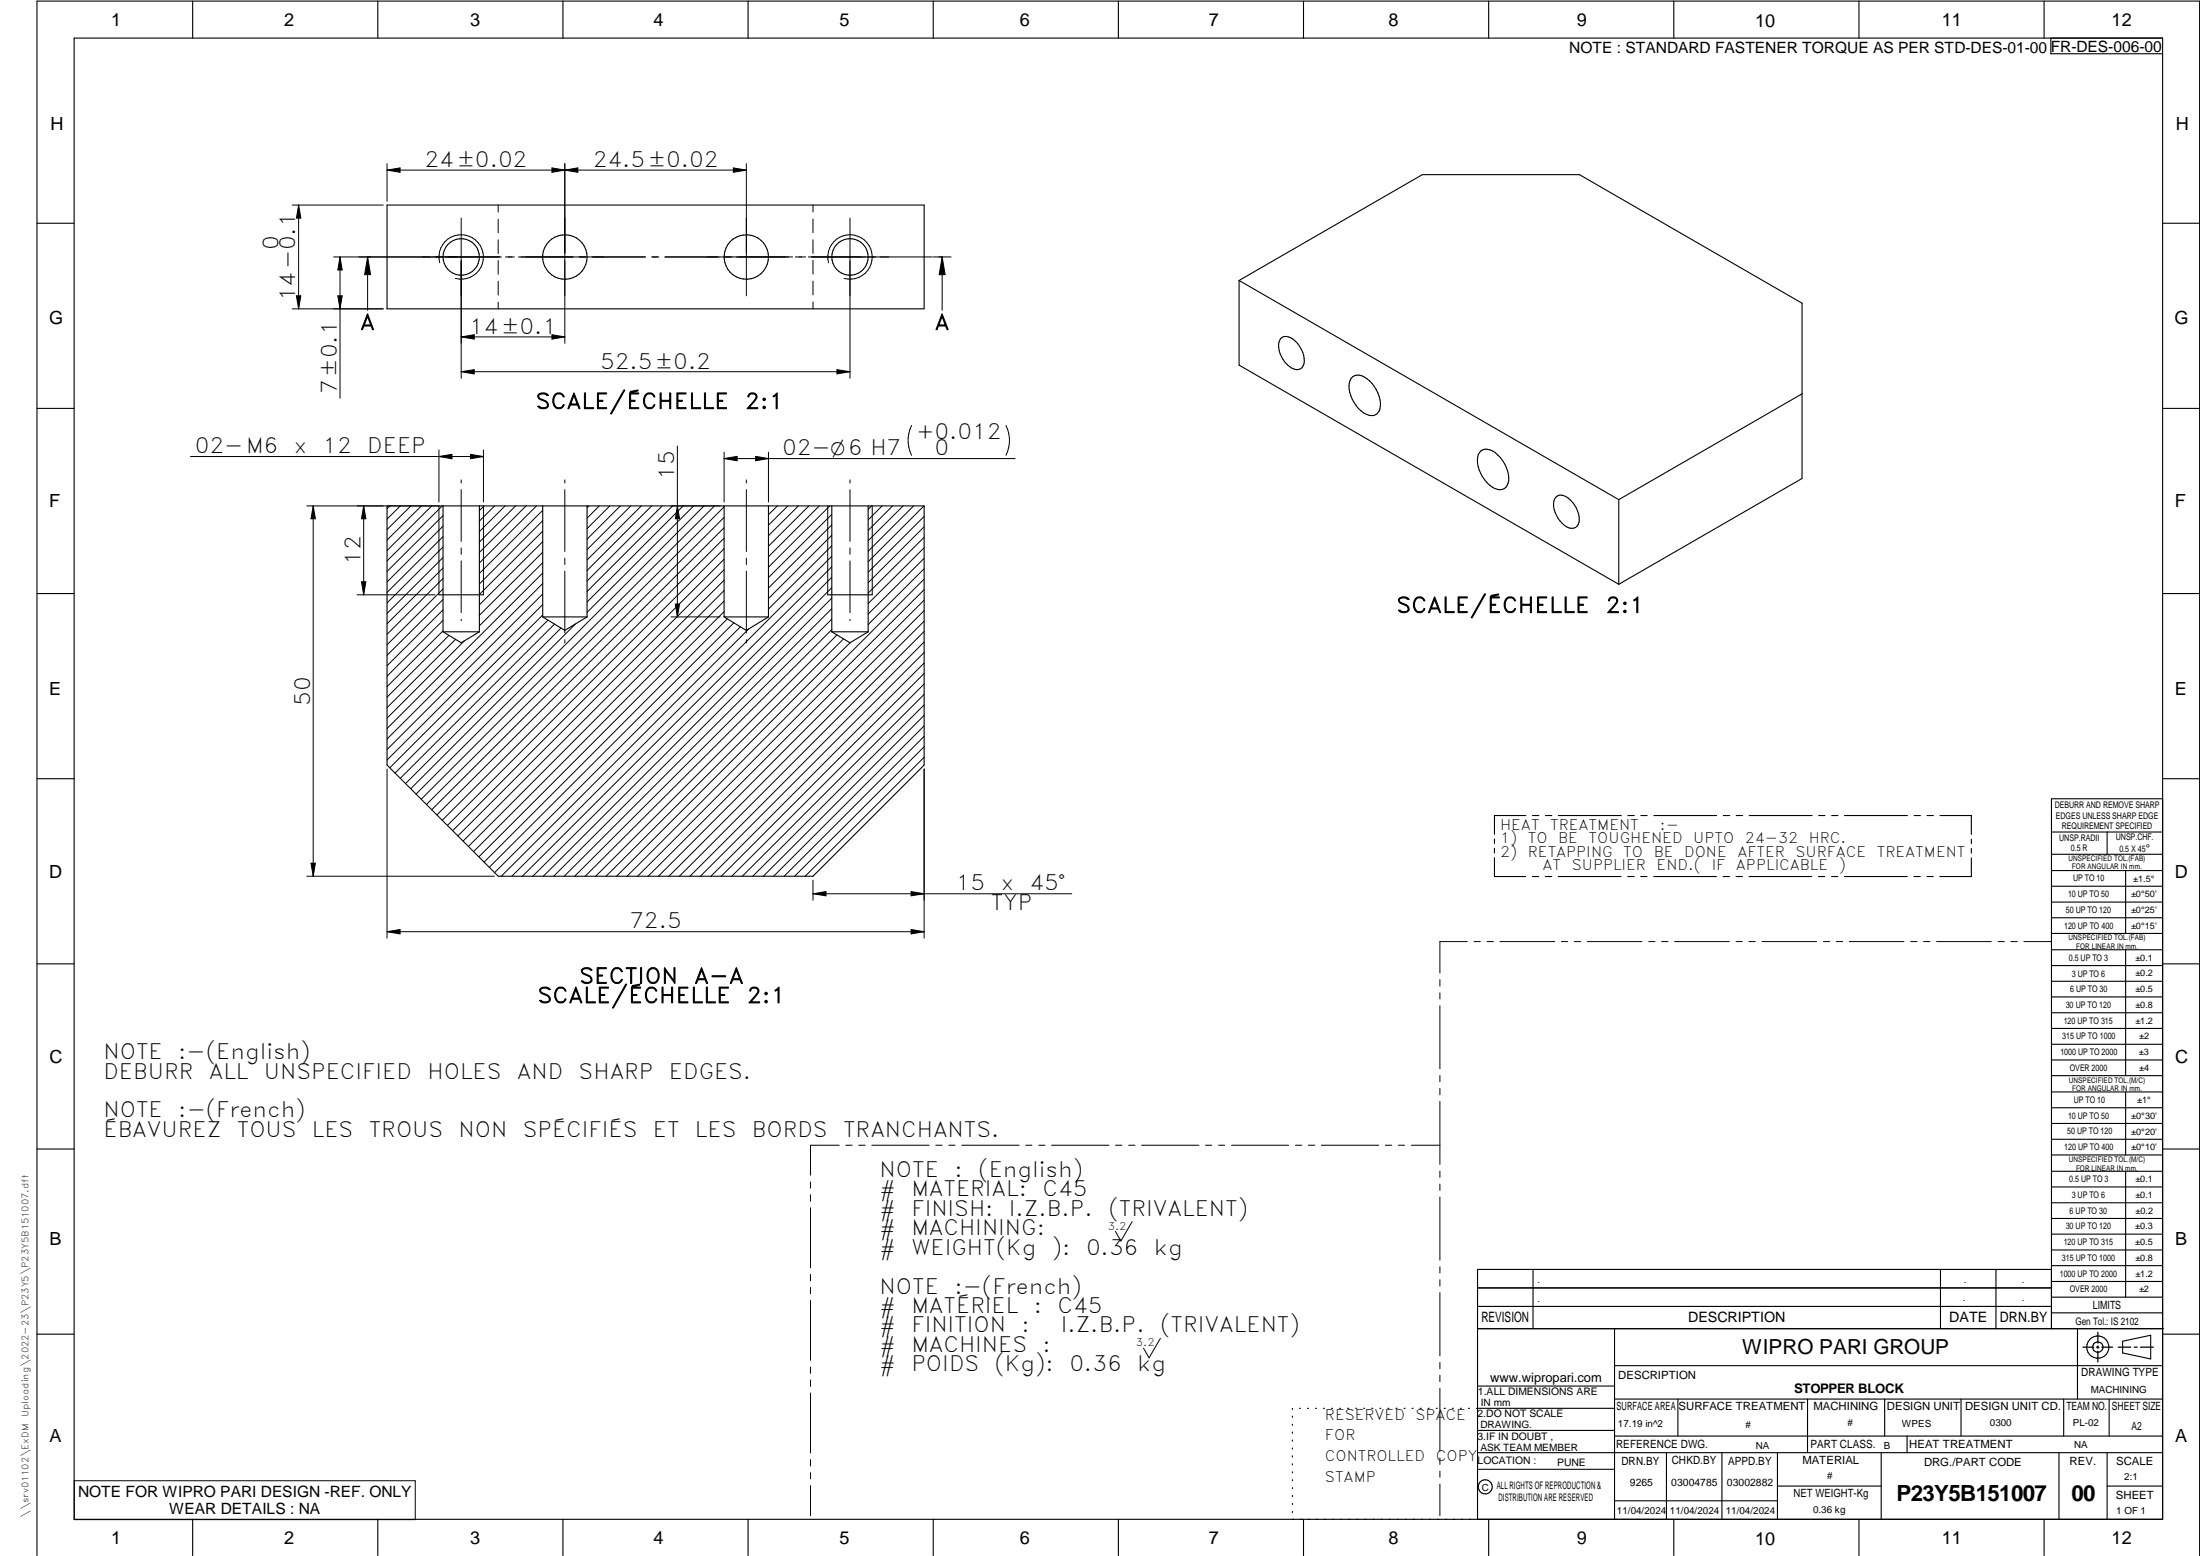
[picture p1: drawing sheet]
<svg xmlns="http://www.w3.org/2000/svg" width="594mm" height="420mm" viewBox="0 0 594 420" stroke-linecap="round" stroke-linejoin="round" font-family="sans-serif">
<g fill="none" stroke="#000" stroke-width=".3">
<path d="M20 10.3h564v400h-564zM52 .3v10M102 .3v10M152 .3v10M202 .3v10M252 .3v10M302 .3v10M352 .3v10M402 .3v10M452 .3v10M502 .3v10M552 .3v10"/>
<path d="M553.8 10.3v4.2h30.2M104.5 55.4h145v28h-145zM10 60.3h10M334.6 75.7l102.5 59.2M334.6 75.7v22.9l102.5 59.2M334.6 75.7l49.5-28.5h42.4l60.1 34.7v47.3l-49.5 28.6M584 60.3h10M345.9 91.4a2.47 2.47 0 0 1 3.3 .2 6.8 6.8 0 0 1 2.7 7.2 2 2 0 0 1-3 .6 7.4 7.4 0 0 1-3.6-6.9zM10 110.3h10M365.3 101.7a3.1 3.1 0 0 1 3.8 .6 8.7 8.7 0 0 1 3.5 8.1 2.36 2.36 0 0 1-3.6 1.5 9 9 0 0 1-4.6-8.5l.5-1.2zM486.6 106.3l-49.5 28.6M584 110.3h10"/>
<path d="M104.5 136.6h145v70l-30 30h-85l-30-30zM119.6 136.6v34M129.4 136.6v34M146.6 136.6v30M158.5 136.6v30M195.5 136.6v30M207.5 136.6v30M224.6 136.6v34M234.4 136.6v34M399.9 121.8a3.5 3.5 0 0 1 4.6 1.1 8.6 8.6 0 0 1 2.7 7.6 2.35 2.35 0 0 1-3.6 1.4 8.7 8.7 0 0 1-4.4-9.2zM420.1 134.3a2.36 2.36 0 0 1 3.4 .2 7.4 7.4 0 0 1 2.9 6.6 2 2 0 0 1-3.3 1.2 7.5 7.5 0 0 1-3.5-7zM437.1 134.9v22.9"/>
<path d="M10 160.3h10M118.5 160.6h12M119.6 170.6h9.8M129.4 170.6l-4.9 3-4.9-3M146.6 166.6h11.9M158.5 166.6l-6 3.6-5.9-3.6M195.5 166.6h12M207.5 166.6l-6 3.6-6-3.6M223.5 160.6h12M224.6 170.6l4.9 3 4.9-3M224.6 170.6h9.8M584 160.3h10"/>
<path d="M10 210.3h10M584 215.7h-30v143.1M584 210.3h10M403.6 226.6v1.2M403.6 229.1v1.2M403.6 231.6v5.1h8.4M412 220.2h-8.4v5.1M413.8 236.7h1.7M413.8 220.2h1.7M417.3 236.7h1.7M417.3 220.2h1.8M420.8 236.7h17"/>
<path d="M420.8 220.2h17M439.5 236.7h1.8M439.6 220.2h1.7M443.1 236.7h1.6M443.1 220.2h1.7M446.6 236.7h16.9M446.6 220.2h16.9M465.3 236.7h1.7M465.4 220.2h1.7M468.8 236.7h1.7M468.8 220.2h1.8M472.3 236.7h17"/>
<path d="M472.3 220.2h17M491.1 236.7h1.7M491.1 220.2h1.7M494.6 236.7h1.7M494.6 220.2h1.7M498 236.7h17M498.1 220.2h17M516.8 236.7h1.7M516.9 220.2h1.7M520.3 236.7h1.7M520.4 220.2h1.7M523.9 220.2h8.4v5.1"/>
<path d="M532.3 231.6v5.1h-8.5M532.3 226.6v1.2M532.3 229.1v1.2M554 224.7h30M554 230.7h30M554 235.1h30M554 239.3h30M569 224.7v6M574 235.1v17M554 243.6h30M554 247.8h30M554 252.1h30"/>
<path d="M554 256.5h30M574 256.5v33.9M10 260.3h10M554 260.7h30M554 265h30M554 269.2h30M554 273.5h30M554 277.7h30M584 260.3h10M554 282h30M554 286.2h30M554 290.4h30"/>
<path d="M554 294.9h30M554 299.1h30M574 294.9v17M10 310.3h10M554 303.4h30M554 307.6h30M554 311.9h30M554 316.3h30M574 316.3v34M584 310.3h10M554 320.5h30M554 324.8h30"/>
<path d="M554 329h30M554 333.2h30M554 337.5h30M399 358.8h185.2M399 352.8h155M399 347.8h155M414 342.8v16M436 358.8v51.5M524 342.8v16M539 342.8v16M554 341.8h30M554 346h30"/>
<path d="M554 350.3h30M554 354.5h30M554 342.8h-155v67.5M561 358.8v19M10 360.3h10M399 374.3h37M436 377.8h148M453.1 377.8v10M488.1 377.8v14.5M508.9 377.8v10M529.5 377.8v10M557.3 377.8v10"/>
<path d="M569.5 377.8v10M573.2 362.2l7.6-1.6v6.3l-7.6-1.6zM584 368.8h-148M584 360.3h10M349 380.3v.3M349 382.4v.3M349 384.6v.3M349 386.7v.3M349 388.8v.3M349 391v.3M349 393.1v.3M349 395.3v.3"/>
<path d="M349 397.4v.3M349 399.5v.3M350.9 380.3h.2M353.1 380.3h.2M355.2 380.3h.3M357.4 380.3h.3M359.6 380.3h.3M361.7 380.3h.3M363.9 380.3h.3M366.1 380.3h.3M368.3 380.3h.2M370.4 380.3h.3"/>
<path d="M372.6 380.3h.3M374.8 380.3h.3M376.9 380.3h.4M379.1 380.3h.3M381.3 380.3h.3M383.4 380.3h.4M385.6 380.3h.3M387.8 380.3h.3M390 380.3h.3M392.2 380.3h.3M394.3 380.3h.3M396.5 380.3h.3"/>
<path d="M398.7 380.3h37.3M399 396.7h37M399 392.3h185M399 386.2h37M436 387.8h148M450 392.3v18M465 392.3v18M480 392.3v18M508 392.3v18M515 387.8v4.5M556 392.3v18M569 392.3v18"/>
<path d="M52 410.3v9.7M102 410.3v9.7M152 410.3v9.7M202 410.3v9.7M252 410.3v9.7M302 410.3v9.7M349 401.7v.3M349 403.8v.4M349 406v.3M349 408.1v.3M352 410.3v9.7M402 410.3v9.7"/>
<path d="M436 405.3h44M452 410.3v9.7M480 401.3h28M502 410.3v9.7M552 410.3v9.7M569 401.3h15M10 420v-419.7h584v419.7"/>
<circle cx="124.5" cy="69.4" r="4.9"/>
<circle cx="152.5" cy="69.4" r="6"/>
<circle cx="201.5" cy="69.4" r="6"/>
<circle cx="229.5" cy="69.4" r="4.9"/>
<circle cx="566.5" cy="363.7" r="1.39"/>
<circle cx="566.5" cy="363.8" r="3"/>
<circle cx="401.1" cy="401.5" r="1.9"/>
</g>
<g fill="none" stroke="#000" stroke-width=".27">
<path d="M78.9 55.4h24.6M80.6 55.4v28M80.6 55.4l.6 3.5h-1.2zM104.5 44.2v10.2M104.5 45.9h97M104.5 45.9l3.5-.6v1.2zM124.5 58.9v43.3M134.5 55.4v1.9M134.5 59.2v3.7M149 45.3v1.2l7-1.2v1.2zM152.5 44.2v48.5M198 45.3l3.5 .6-3.5 .6z"/>
<path d="M201.5 44.2v35.7M219.5 55.4v1.8M219.5 59.1v3.7M229.5 58.9v43.3M80 79.9h1.2l-.6 3.5zM90.1 69.4h45.3M91.2 79.9h1.2l-.6 3.5zM91.8 69.4v38.2M91.8 69.4l.6 3.5h-1.2zM99.3 69.4l.8 4.8h-1.6zM99.3 69.4v14.4M118.7 71a6 6 0 0 1 5.3-7.6 6 6 0 0 1 6.5 6.5 6 6 0 0 1-7.5 5.3"/>
<path d="M134.5 64.8v3.7M134.5 70.4v3.6M134.5 75.9v3.8M136.5 69.4h2.4M140 69.4h34.4M176 69.4h1.9M179.5 69.4h34.5M214.8 69.4h2.7M218.3 69.4h33.4M219.5 64.7v3.7M219.5 70.3v3.7M219.5 75.9v3.7"/>
<path d="M223.7 71a6 6 0 0 1 5.3-7.6 6 6 0 0 1 6.5 6.5 6 6 0 0 1-7.5 5.3M252 69.4h4.8M254.4 69.4l.8 4.8h-1.6zM254.4 69.4v14.4M78.9 83.4h24.6M124.5 91l3.6-.6v1.2zM124.5 91h28M134.5 81.6v1.8M149 90.4l3.5 .6-3.5 .6zM219.5 81.5v1.9M226 99.8l3.5 .6-3.5 .6zM124.5 100.4l3.6-.6v1.2z"/>
<path d="M124.5 100.4h105M246.2 114.9a9 9 0 0 0 0 8M271.6 114.9a9 9 0 0 1 0 8M51.4 123.3h79.1M82.8 136.6h35.7v24M84.6 136.6v100M84.6 136.6l.6 3.5h-1.2zM98.2 136.6l.6 3.5h-1.2zM98.2 136.6v24M105.3 136.6l-.8 .7M108.1 136.6l-3.6 3.6M110.9 136.6l-6.4 6.4"/>
<path d="M113.8 136.6l-9.3 9.2M116.6 136.6l-12.1 12.1M118.5 123.3l3.5-.6v1.2zM118.5 121.5v14.1M119.4 136.6l-14.9 14.9M119.6 139.2l-15.1 15.1M124.5 129.6v.8M124.5 132.2v14M127 122.7l3.5 .6-3.5 .6zM130.5 136.6v24M130.5 121.5v14.1M130.7 136.6l-1.3 1.3"/>
<path d="M133.6 136.6l-4.2 4.1M136.4 136.6l-7 7M139.2 136.6l-9.8 9.8M142.1 136.6l-12.7 12.6M144.9 136.6l-15.5 15.4M146.6 137.8l-17.2 17.1M152.5 129.6v.8M152.5 132.2v16.7M159 136.6l-.5 .5M161.8 136.6l-3.3 3.3M164.7 136.6l-6.2 6.1M167.5 136.6l-9 9"/>
<path d="M170.3 136.6l-11.8 11.8M173.2 136.6l-14.7 14.6M176 136.6l-17.5 17.5M178.8 136.6l-20.3 20.3M181.2 136.6h13.3M181.6 136.6l-23.1 23.1M182.9 136.6l.6 3.5h-1.1zM182.9 120.4v46.2M184.5 136.6l-26 26M187.3 136.6l-28.8 28.8M190.1 136.6l-77.8 77.8M192.9 136.6l-79.2 79.2"/>
<path d="M195.5 136.9l-80.3 80.3M195.5 139.7l-78.9 79M195.5 122.1v13.5M195.5 123.8l3.5-.6v1.2zM195.5 123.8h78.6M201.5 129.6v.8M201.5 132.2v16.7M204 123.2l3.5 .6-3.5 .6zM207.5 122.1v13.5M209.9 136.6l-2.4 2.4M212.8 136.6l-5.3 5.2M215.6 136.6l-8.1 8.1"/>
<path d="M218.4 136.6l-10.9 10.9M221.2 136.6l-13.7 13.7M223.5 136.6v24M224.1 136.6l-16.6 16.6M224.6 138.9l-17.1 17.1M229.5 129.6v.8M229.5 132.2v14M235.4 136.6l-1 .9M235.5 136.6v24M238.2 136.6l-3.8 3.8M241 136.6l-6.6 6.6M243.9 136.6l-9.5 9.4"/>
<path d="M246.7 136.6l-12.3 12.2M249.5 136.6l-15.1 15.1M249.5 139.4l-15.1 15.1M97.6 157.1h1.2l-.6 3.5zM119.6 142.1l-15.1 15M119.6 144.9l-15.1 15.1M119.6 147.7l-15.1 15.1M119.6 150.5l-15.1 15.2M119.6 153.4l-15.1 15M119.6 156.2l-15.1 15.1M119.6 159l-15.1 15.1M124.5 148v1.7"/>
<path d="M124.5 151.5v13.9M146.6 154.7l-42.1 42M146.6 157.6l-42.1 42M146.6 140.6l-17.2 17.1M146.6 143.4l-17.2 17.1M146.6 146.3l-17.2 17M146.6 149.1l-17.2 17.1M146.6 151.9l-17.2 17.1M152.5 150.7v1.7M152.5 154.2v16.7M195.5 142.5l-77.5 77.5M195.5 145.3l-76.1 76.2"/>
<path d="M195.5 148.2l-74.7 74.7M195.5 151l-73.2 73.3M195.5 153.8l-71.9 71.9M195.5 156.7l-70.5 70.4M195.5 159.5l-69 69.1M201.5 150.7v1.7M201.5 154.2v16.7M224.6 141.7l-17.1 17.1M224.6 144.5l-17.1 17.1M224.6 147.4l-17.1 17.1M224.6 150.2l-86.4 86.4M224.6 153l-83.6 83.6"/>
<path d="M224.6 155.9l-80.7 80.7M224.6 158.7l-77.9 77.9M229.5 148v1.7M229.5 151.5v13.9M249.5 156.4l-80.2 80.2M249.5 142.2l-15.1 15.2M249.5 145.1l-15.1 15M249.5 147.9l-15.1 15.1M249.5 150.7l-15.1 15.1M249.5 153.6l-15.1 15.1M249.5 159.2l-77.3 77.4M96.4 160.6h21.1"/>
<path d="M119.6 161.9l-15.1 15.1M119.6 164.7l-15.1 15.1M119.6 167.5l-15.1 15.1M119.6 170.3l-15.1 15.1M121.2 171.6l-16.7 16.7M123 172.6l-18.5 18.5M124.5 167.2v.4M125.4 173l-20.9 20.9M146.6 160.4l-42.1 42M146.6 163.2l-42.1 42M146.6 166.1l-41.3 41.2M147.9 167.5l-41.2 41.2"/>
<path d="M149.7 168.5l-41.6 41.6M151.5 169.6l-42 42M152.5 172.7v.9M155.4 168.4l-44.5 44.6M181.2 166.6h13.3M182.4 163.1h1.1l-.6 3.5zM195.5 162.3l-67.6 67.7M195.5 165.1l-66.2 66.3M196.4 167.1l-65.7 65.7M198.2 168.2l-66.1 66M199.9 169.2l-66.3 66.4M201.5 172.7v.9"/>
<path d="M202.2 169.8l-66.8 66.8M224.6 161.5l-75.1 75.1M224.6 167.2l-69.4 69.4M224.6 170l-66.6 66.6M224.6 164.3l-72.2 72.3M226 171.5l-65.1 65.1M227.8 172.5l-64.1 64.1M229.5 167.2v.4M229.6 173.5l-63.1 63.1M249.5 179l-57.5 57.6M249.5 176.2l-60.4 60.4M249.5 173.4l-63.2 63.2"/>
<path d="M249.5 170.5l-66 66.1M249.5 167.7l-68.9 68.9M249.5 164.9l-71.7 71.7M249.5 162.1l-74.5 74.5M249.5 198.8l-37.8 37.8M249.5 196l-40.6 40.6M249.5 193.2l-43.4 43.4M249.5 190.3l-46.2 46.3M249.5 187.5l-49.1 49.1M249.5 184.7l-51.9 51.9M249.5 181.9l-54.7 54.7M104.5 207.6v45.7"/>
<path d="M249.5 204.5l-32.1 32.1M249.5 201.6l-34.9 35M249.5 207.6v45.7M82.8 236.6h50.7M84 233.1h1.2l-.6 3.5zM219.5 237.7v5.4M104.5 251.6h145M104.5 251.6l3.5-.6v1.2zM219.5 241.3l3.5-.6v1.2zM219.5 241.3h69.9M246 251l3.5 .6-3.5 .6zM246 240.7l3.5 .6-3.5 .6z"/>
<path d="M396.2 254.3h-7.4v8.5M398.1 254.3h1.6M401.5 254.3h1.8M405 254.3h14.8M421.6 254.3h1.7M425.1 254.3h1.7M428.6 254.3h14.8M445.2 254.3h1.7M448.7 254.3h1.7M452.2 254.3h14.8M468.8 254.3h1.7M472.3 254.3h1.7"/>
<path d="M475.8 254.3h14.8M492.4 254.3h1.7M495.8 254.3h1.8M499.4 254.3h14.7M516 254.3h1.6M519.4 254.3h1.8M522.9 254.3h14.8M539.5 254.3h1.7M543 254.3h1.7M546.5 254.3h7.4M388.8 264.5v1.8M388.8 268.1v1.6"/>
<path d="M388.8 271.6v17M388.8 290.4v1.7M388.8 293.9v1.7M388.8 297.4v17M218.9 319.2v1.6M226.6 309.2h-7.7v8.1M228.4 309.2h1.7M231.9 309.2h1.7M235.4 309.2h15.5M252.7 309.2h1.7M256.2 309.2h1.7M259.7 309.2h15.5"/>
<path d="M277 309.2h1.7M280.5 309.2h1.7M284 309.2h15.5M301.2 309.2h1.8M304.8 309.2h1.7M308.3 309.2h15.5M325.5 309.2h1.7M329.1 309.2h1.6M332.6 309.2h15.4M349.8 309.2h1.7M353.3 309.2h1.7M356.8 309.2h15.5"/>
<path d="M374.1 309.2h1.7M377.6 309.2h1.7M381.1 309.2h7.7M388.8 316.2v1.7M388.8 319.7v1.7M218.9 322.6v1.8M218.9 326.1v16.2M305.7 329.9l-3 5.2-1.5-2.6M388.8 323.2v17.1M218.9 344.1v1.8M218.9 347.6v1.7M218.9 351.2v16.1"/>
<path d="M388.8 342.1v1.6M388.8 345.6v1.7M388.8 349v17.1M218.9 369.1v1.7M218.9 372.6v1.8M218.9 376.1v16.2M313.3 361.4l-3 5.2-1.5-2.6M388.8 367.9v1.7M388.8 371.4v1.7M388.8 374.9v17M20.1 399.8h92v10.5h-92zM218.9 394.1v1.8"/>
<path d="M218.9 397.6v1.7M388.8 393.7v1.7M388.8 397.2v1.7M218.9 401.2v8.1M388.8 400.7v8.6"/>
</g>
<path d="M566.5 359.7v3M562.5 363.8h2.9M566.1 363.8h.7M566.5 363.4v.7M566.5 364.9v2.8M567.6 363.8h2.9M572 363.8h3.4M576.3 363.8h.8M578 363.8h3.5" fill="none" stroke="#000" stroke-width=".34"/>
<g fill="#000">
<path d="M80.6 55.4l.6 3.5h-1.2zM104.5 45.9l3.5-.6v1.2zM149 45.3l3.5 .6-3.5 .6zM152.5 45.9l3.5-.6v1.2zM198 45.3l3.5 .6-3.5 .6zM80 79.9h1.2l-.6 3.5zM91.8 69.4l.6 3.5h-1.2zM91.2 79.9h1.2l-.6 3.5zM99.3 69.4l.8 4.8h-1.6zM254.4 69.4l.8 4.8h-1.6zM124.5 91l3.6-.6v1.2zM149 90.4l3.5 .6-3.5 .6z"/>
<path d="M124.5 100.4l3.6-.6v1.2zM226 99.8l3.5 .6-3.5 .6zM118.5 123.3l3.5-.6v1.2zM127 122.7l3.5 .6-3.5 .6zM195.5 123.8l3.5-.6v1.2zM204 123.2l3.5 .6-3.5 .6zM84.6 136.6l.6 3.5h-1.2zM98.2 136.6l.6 3.5h-1.2zM97.6 157.1h1.2l-.6 3.5zM182.9 136.6l.6 3.5h-1.1zM182.4 163.1h1.1l-.6 3.5zM84 233.1h1.2l-.6 3.5z"/>
<path d="M104.5 251.6l3.5-.6v1.2zM219.5 241.3l3.5-.6v1.2zM246 251l3.5 .6-3.5 .6zM246 240.7l3.5 .6-3.5 .6z"/>
</g>
<g font-size="6">
<text x="512.1" y="405.2">P23Y5B151007</text>
<text x="559.4" y="405.2">00</text>
</g>
<g font-size="5.7">
<text x="114.7" y="45">24±0.02</text>
<text x="160.1" y="45">24.5±0.02</text>
<text x="75.2" y="67.6" transform="rotate(-90 75.2 67.6)">0</text>
<text x="79.7" y="81.4" transform="rotate(-90 79.7 81.4)">14-0.1</text>
<text x="97.2" y="89">A</text>
<text x="252.4" y="89">A</text>
<text x="126.7" y="90.1">14±0.1</text>
<text x="162" y="99.5">52.5±0.2</text>
<text x="91" y="106.3" transform="rotate(-90 91 106.3)">7±0.1</text>
<text x="144.6" y="110.4">SCALE/ÉCHELLE</text>
<text x="201.2" y="110.4">2:1</text>
<text x="247.4" y="118.4">+0.012</text>
<text x="52.7" y="122.4">02-M6</text>
<text x="79.3" y="122.4">x</text>
<text x="87.1" y="122.4">12</text>
<text x="99.2" y="122.4">DEEP</text>
<text x="211.2" y="122.9">02-O6 H7</text>
<text x="252.4" y="122.9">0</text>
<text x="182.1" y="129.6" transform="rotate(-90 182.1 129.6)">15</text>
<text x="97.3" y="152.6" transform="rotate(-90 97.3 152.6)">12</text>
<text x="377.1" y="165.4">SCALE/ÉCHELLE</text>
<text x="433.6" y="165.4">2:1</text>
<text x="83.7" y="190.5" transform="rotate(-90 83.7 190.5)">50</text>
<text x="258.1" y="240.5">15</text>
<text x="267.6" y="245.7">TYP</text>
<text x="270.2" y="240.5">x</text>
<text x="278" y="240.5">45°</text>
<text x="170" y="250.7">72.5</text>
<text x="156.4" y="265.6">SECTION</text>
<text x="187.4" y="265.6">A-A</text>
<text x="145.2" y="270.8">SCALE/ÉCHELLE</text>
<text x="201.7" y="270.8">2:1</text>
<text x="27.9" y="286">NOTE</text>
<text x="48.1" y="286">:-(English)</text>
<text x="27.9" y="291.3">DEBURR</text>
<text x="56.4" y="291.3">ALL</text>
<text x="71.3" y="291.3">UNSPECIFIED</text>
<text x="115.4" y="291.3">HOLES</text>
<text x="139.6" y="291.3">AND</text>
<text x="156.3" y="291.3">SHARP</text>
<text x="180.6" y="291.3">EDGES.</text>
<text x="27.9" y="301.8">NOTE</text>
<text x="48.1" y="301.8">:-(French)</text>
<text x="27.9" y="307">ÉBAVUREZ</text>
<text x="63.9" y="307">TOUS</text>
<text x="84.2" y="307">LES</text>
<text x="99.6" y="307">TROUS</text>
<text x="123.8" y="307">NON</text>
<text x="141.2" y="307">SPÉCIFIÉS</text>
<text x="176.3" y="307">ET</text>
<text x="187.7" y="307">LES</text>
<text x="203" y="307">BORDS</text>
<text x="227.7" y="307">TRANCHANTS.</text>
<text x="237.5" y="317.8">NOTE</text>
<text x="257.7" y="317.8">:</text>
<text x="264.1" y="317.8">(English)</text>
<text x="237.5" y="323">#</text>
<text x="246.1" y="323">MATERIAL:</text>
<text x="281.5" y="323">C45</text>
<text x="237.5" y="328.3">#</text>
<text x="246.1" y="328.3">FINISH:</text>
<text x="272.4" y="328.3">I.Z.B.P.</text>
<text x="299.3" y="328.3">(TRIVALENT)</text>
<text x="237.5" y="333.5">#</text>
<text x="246.1" y="333.5">MACHINING:</text>
<text x="237.5" y="338.8">#</text>
<text x="246.1" y="338.8">WEIGHT(Kg</text>
<text x="284" y="338.8">):</text>
<text x="293.3" y="338.8">0.36</text>
<text x="311.6" y="338.8">kg</text>
<text x="237.5" y="349.3">NOTE</text>
<text x="257.7" y="349.3">:-(French)</text>
<text x="237.5" y="354.5">#</text>
<text x="237.5" y="359.8">#</text>
<text x="246.1" y="354.5">MATÉRIEL</text>
<text x="246.1" y="359.8">FINITION</text>
<text x="275.8" y="359.8">:</text>
<text x="279.2" y="354.5">:</text>
<text x="285.6" y="354.5">C45</text>
<text x="286.4" y="359.8">I.Z.B.P.</text>
<text x="313.3" y="359.8">(TRIVALENT)</text>
<text x="237.5" y="365">#</text>
<text x="246.1" y="365">MACHINES</text>
<text x="281.5" y="365">:</text>
<text x="237.5" y="370.3">#</text>
<text x="246.1" y="370.3">POIDS</text>
<text x="268.5" y="370.3">(Kg):</text>
<text x="288.8" y="370.3">0.36</text>
<text x="307.1" y="370.3">kg</text>
</g>
<text font-size="5.6" x="470.5" y="365.5">WIPRO PARI GROUP</text>
<g font-size="4.9">
<text x="30" y="6.9">1</text>
<text x="76.7" y="6.9">2</text>
<text x="127" y="6.9">3</text>
<text x="176.5" y="6.9">4</text>
<text x="226.7" y="6.9">5</text>
<text x="275.4" y="6.9">6</text>
<text x="326.4" y="6.9">7</text>
<text x="375" y="6.9">8</text>
<text x="425.8" y="6.9">9</text>
<text x="473.9" y="7.3">10</text>
<text x="524.3" y="6.9">11</text>
<text x="570.2" y="6.9">12</text>
<text x="13.6" y="35.1">H</text>
<text x="587.6" y="35.1">H</text>
<text x="13.2" y="87.5">G</text>
<text x="587.2" y="87.5">G</text>
<text x="13.2" y="137">F</text>
<text x="587.2" y="137">F</text>
<text x="13.2" y="187.6">E</text>
<text x="587.2" y="187.6">E</text>
<text x="13.2" y="237">D</text>
<text x="587.2" y="237">D</text>
<text x="13.4" y="287.1">C</text>
<text x="587.4" y="287.1">C</text>
<text x="13.4" y="336.2">B</text>
<text x="587.4" y="336.2">B</text>
<text x="13.4" y="389.3">A</text>
<text x="587.4" y="389.3">A</text>
<text x="30" y="416.9">1</text>
<text x="76.7" y="416.9">2</text>
<text x="127" y="416.9">3</text>
<text x="176.5" y="416.9">4</text>
<text x="226.7" y="416.9">5</text>
<text x="275.4" y="416.9">6</text>
<text x="326.4" y="416.9">7</text>
<text x="375" y="416.9">8</text>
<text x="425.8" y="416.9">9</text>
<text x="473.9" y="417.3">10</text>
<text x="524.3" y="416.9">11</text>
<text x="570.2" y="416.9">12</text>
</g>
<g font-size="4.2">
<text x="423.7" y="14.3">NOTE : STANDARD FASTENER TORQUE AS PER STD-DES-01-00</text>
<text x="553.8" y="14">FR-DES-006-00</text>
<text x="21.1" y="404.3">NOTE FOR WIPRO PARI DESIGN -REF. ONLY</text>
<text x="45.7" y="408.8">WEAR DETAILS : NA</text>
</g>
<g font-size="3.9">
<text x="405.1" y="224.2">HEAT</text>
<text x="405.1" y="227.8">1)</text>
<text x="412.6" y="227.8">TO</text>
<text x="418.6" y="224.2">TREATMENT</text>
<text x="420.8" y="227.8">BE</text>
<text x="429" y="227.8">TOUGHENED</text>
<text x="448.2" y="224.2">:-</text>
<text x="457.3" y="227.8">UPTO</text>
<text x="471.2" y="227.8">24-32</text>
<text x="488.4" y="227.8">HRC.</text>
<text x="405.1" y="231.4">2)</text>
<text x="412.6" y="231.4">RETAPPING</text>
<text x="438.4" y="231.4">TO</text>
<text x="446.6" y="231.4">BE</text>
<text x="454.8" y="231.4">DONE</text>
<text x="469.2" y="231.4">AFTER</text>
<text x="484.9" y="231.4">SURFACE</text>
<text x="506.8" y="231.4">TREATMENT</text>
<text x="416.5" y="235">AT</text>
<text x="424.4" y="235">SUPPLIER</text>
<text x="447.3" y="235">END.(</text>
<text x="462.2" y="235">IF</text>
<text x="468.8" y="235">APPLICABLE</text>
<text x="496.6" y="235">)</text>
<text x="400" y="357.1">REVISION</text>
<text x="455.9" y="357.1">DESCRIPTION</text>
<text x="526.4" y="357.1">DATE</text>
<text x="540" y="357.1">DRN.BY</text>
<text x="357.8" y="383.3">RESERVED</text>
<text x="382.3" y="383.3">SPACE</text>
<text x="357.8" y="388.9">FOR</text>
<text x="357.8" y="394.5">CONTROLLED</text>
<text x="387.8" y="394.5">COPY</text>
<text x="357.8" y="400">STAMP</text>
</g>
<text font-size="3.6" x="484.5" y="376.1">STOPPER BLOCK</text>
<text font-size="3.5" x="402.4" y="373.3">www.wipropari.com</text>
<g font-size="3.1">
<text x="565.1" y="353.5">LIMITS</text>
<text x="562" y="371.7">DRAWING TYPE</text>
<text x="437" y="372.3">DESCRIPTION</text>
<text x="436.5" y="380.8">SURFACE AREA</text>
<text x="453.3" y="380.8">SURFACE TREATMENT</text>
<text x="489.7" y="380.8">MACHINING</text>
<text x="509.5" y="380.8">DESIGN UNIT</text>
<text x="530.6" y="380.8">DESIGN UNIT CD.</text>
<text x="558" y="380.6">TEAM NO.</text>
<text x="570.3" y="380.7">SHEET SIZE</text>
<text x="575.6" y="386.1">A2</text>
<text x="436.4" y="391.1">REFERENCE DWG.</text>
<text x="437.8" y="395.5">DRN.BY</text>
<text x="451.4" y="395.4">CHKD.BY</text>
<text x="466.6" y="395.5">APPD.BY</text>
<text x="486.7" y="395.4">MATERIAL</text>
<text x="488.9" y="390.9">PART CLASS.</text>
<text x="515.6" y="390.9">HEAT TREATMENT</text>
<text x="519.6" y="395.9">DRG./PART CODE</text>
<text x="558.9" y="395.5">REV.</text>
<text x="571.4" y="395.6">SCALE</text>
<text x="484.3" y="404.2">NET WEIGHT-Kg</text>
<text x="571.4" y="404.7">SHEET</text>
</g>
<text font-size="3" x="579.5" y="230.1">°</text>
<g font-size="2.8">
<text x="299.1" y="332.1">3.2</text>
<text x="560.4" y="357.7">Gen Tol.: IS 2102</text>
<text x="306.7" y="363.6">3.2</text>
<text x="399.1" y="376.6">1.ALL DIMENSIONS ARE</text>
<text x="399" y="382.7">2.DO NOT SCALE</text>
<text x="399" y="388.7">3.IF IN DOUBT ,</text>
<text x="399" y="395.4">LOCATION :</text>
<text x="420.5" y="396">PUNE</text>
<text x="404.2" y="402">ALL RIGHTS OF REPRODUCTION &amp;</text>
<text x="440.1" y="401.2">9265</text>
<text x="451.3" y="401.2">03004785</text>
<text x="466.3" y="401.2">03002882</text>
<text x="404.7" y="405.4">DISTRIBUTION ARE RESERVED</text>
</g>
<g font-size="2.7">
<text x="564.6" y="376.2">MACHINING</text>
<text x="399.9" y="379.7">IN mm</text>
<text x="399.7" y="385.7">DRAWING.</text>
<text x="436.9" y="385.4">17.19 in^2</text>
<text x="471.4" y="385.5">#</text>
<text x="498.9" y="385">#</text>
<text x="513.6" y="385.3">WPES</text>
<text x="537.3" y="385.1">0300</text>
<text x="559.7" y="385.1">PL-02</text>
<text x="399.7" y="391.8">ASK TEAM MEMBER</text>
<text x="474.1" y="391.2">NA</text>
<text x="508.7" y="391.2">B</text>
<text x="560.1" y="391.1">NA</text>
<text x="493.4" y="399.5">#</text>
<text x="573.6" y="399.7">2:1</text>
<text x="400.1" y="402.5">C</text>
<text x="436.6" y="408.7">11/04/2024</text>
<text x="450.9" y="408.8">11/04/2024</text>
<text x="466" y="408.9">11/04/2024</text>
<text x="489.6" y="408.5">0.36 kg</text>
<text x="571.4" y="408.7">1 OF 1</text>
</g>
<g font-size="2.5">
<text x="554.9" y="218.3">DEBURR AND REMOVE SHARP</text>
<text x="555.2" y="221">EDGES UNLESS SHARP EDGE</text>
<text x="556.1" y="227.1">UNSP.RADII</text>
<text x="556.8" y="223.8">REQUIREMENT SPECIFIED</text>
<text x="571.4" y="226.9">UNSP.CHF.</text>
<text x="559.2" y="229.9">0.5 R</text>
<text x="572.3" y="230.1">0.5 X 45</text>
<text x="559.8" y="238">UP TO 10</text>
<text x="576.1" y="238.1">±1.5°</text>
<text x="558.5" y="242.2">10 UP TO 50</text>
<text x="575.5" y="242.3">±0°50'</text>
<text x="557.4" y="250.7">120 UP TO 400</text>
<text x="557.9" y="246.5">50 UP TO 120</text>
<text x="575.5" y="250.7">±0°15'</text>
<text x="575.5" y="246.5">±0°25'</text>
<text x="558.7" y="259.4">0.5 UP TO 3</text>
<text x="559.5" y="263.7">3 UP TO 6</text>
<text x="576.6" y="263.6">±0.2</text>
<text x="576.6" y="259.4">±0.1</text>
<text x="559" y="267.9">6 UP TO 30</text>
<text x="576.6" y="267.9">±0.5</text>
<text x="557.8" y="272.2">30 UP TO 120</text>
<text x="576.6" y="272.2">±0.8</text>
<text x="556.9" y="280.7">315 UP TO 1000</text>
<text x="557.3" y="276.4">120 UP TO 315</text>
<text x="576.6" y="276.4">±1.2</text>
<text x="577.7" y="280.7">±2</text>
<text x="556.4" y="284.9">1000 UP TO 2000</text>
<text x="577.6" y="284.9">±3</text>
<text x="558.9" y="289.2">OVER 2000</text>
<text x="577.7" y="289.3">±4</text>
<text x="560" y="297.9">UP TO 10</text>
<text x="577.1" y="297.9">±1°</text>
<text x="558.5" y="302.1">10 UP TO 50</text>
<text x="575.5" y="302.1">±0°30'</text>
<text x="557.4" y="310.6">120 UP TO 400</text>
<text x="558.2" y="306.3">50 UP TO 120</text>
<text x="575.5" y="310.6">±0°10'</text>
<text x="575.5" y="306.4">±0°20'</text>
<text x="558.8" y="319.2">0.5 UP TO 3</text>
<text x="559.4" y="323.4">3 UP TO 6</text>
<text x="576.6" y="319.2">±0.1</text>
<text x="576.6" y="323.5">±0.1</text>
<text x="558.9" y="327.7">6 UP TO 30</text>
<text x="576.7" y="327.7">±0.2</text>
<text x="557.8" y="332">30 UP TO 120</text>
<text x="576.6" y="332">±0.3</text>
<text x="556.8" y="340.5">315 UP TO 1000</text>
<text x="557.3" y="336.3">120 UP TO 315</text>
<text x="576.6" y="336.3">±0.5</text>
<text x="576.6" y="340.5">±0.8</text>
<text x="415.2" y="346.4">.</text>
<text x="530.3" y="346.5">.</text>
<text x="545.9" y="346.4">.</text>
<text x="556.2" y="344.7">1000 UP TO 2000</text>
<text x="576.6" y="344.7">±1.2</text>
<text x="415.2" y="351.5">.</text>
<text x="530" y="351.3">.</text>
<text x="545.9" y="351.4">.</text>
<text x="558.9" y="349">OVER 2000</text>
<text x="577.6" y="349">±2</text>
</g>
<g font-size="2.4">
<text x="7.7" y="382.7" transform="rotate(-90 7.7 382.7)">Uploading\2022-23\P23Y5\P23Y5B151007.dft</text>
<text x="7.7" y="409.8" transform="rotate(-90 7.7 409.8)">\\srv01102\ExDM</text>
</g>
<g font-size="2.1">
<text x="558.5" y="232.4">UNSPECIFIED TOL.(FAB)</text>
<text x="559.5" y="234.7">FOR ANGULAR IN mm.</text>
<text x="558.6" y="253.9">UNSPECIFIED TOL.(FAB)</text>
<text x="560.7" y="256.3">FOR LINEAR IN mm.</text>
<text x="558.7" y="292.3">UNSPECIFIED TOL.(M/C)</text>
<text x="559.6" y="294.7">FOR ANGULAR IN mm.</text>
<text x="558.7" y="313.7">UNSPECIFIED TOL.(M/C)</text>
<text x="560.6" y="316.1">FOR LINEAR IN mm.</text>
</g>
</svg>
